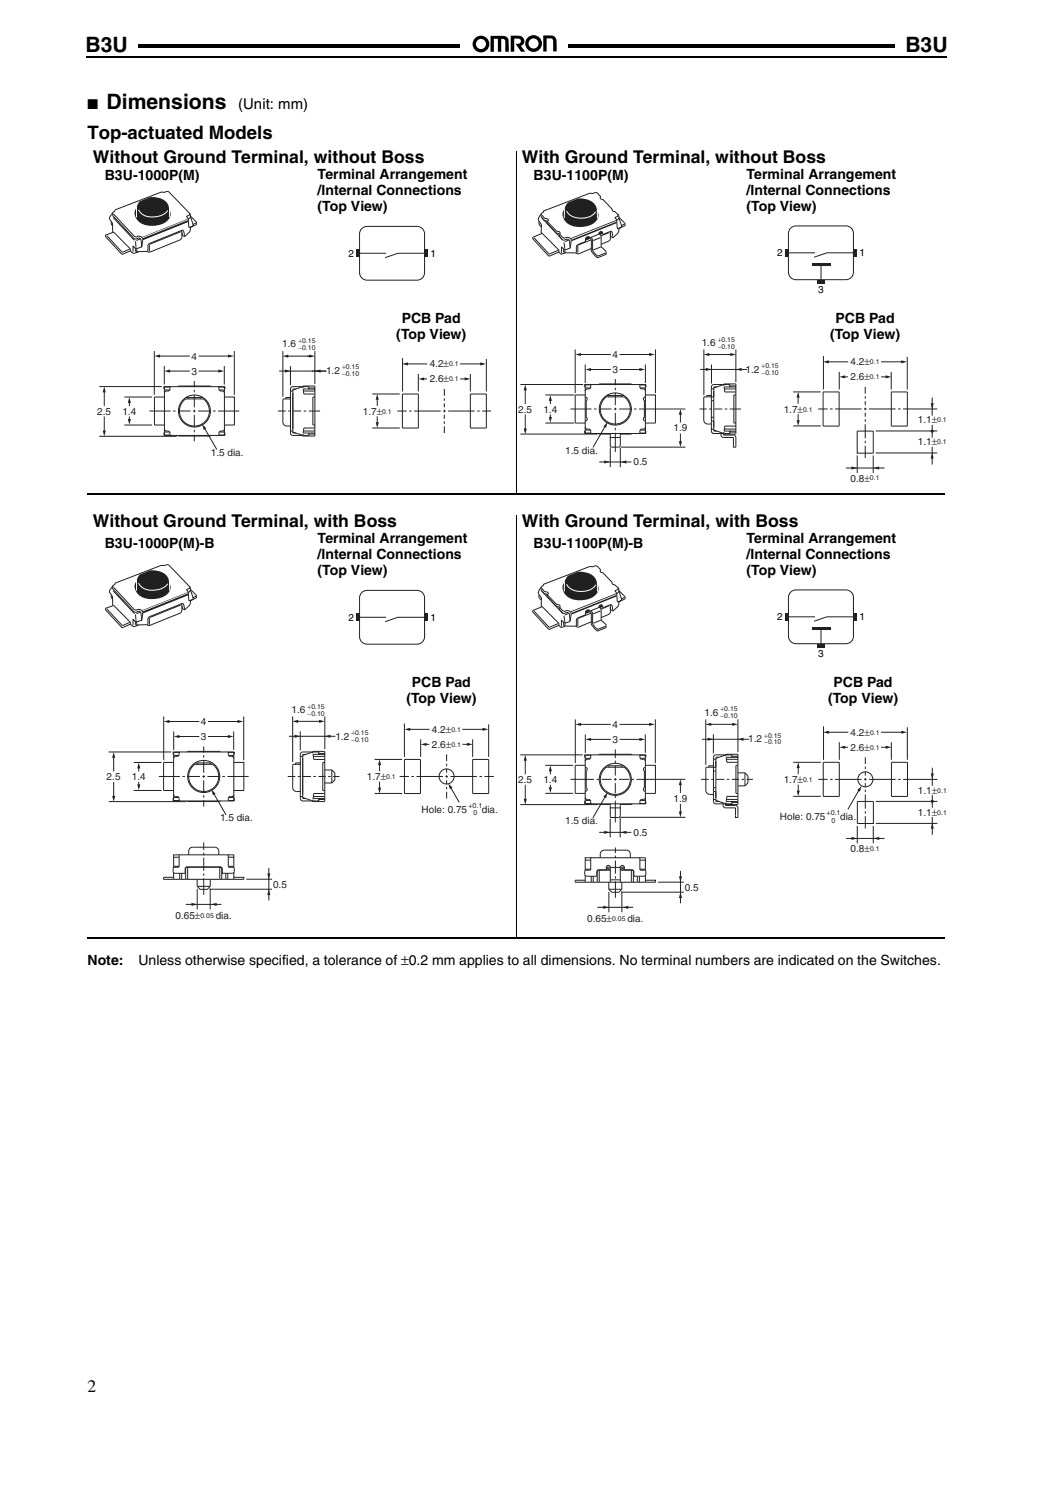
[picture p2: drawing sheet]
<svg xmlns="http://www.w3.org/2000/svg" width="210mm" height="297mm" viewBox="0 0 210 297" stroke-linecap="round" stroke-linejoin="round" font-family="sans-serif">
<path d="M21.1 8.9h.3v.6h-.3zM21.4 8.9h158.8v.6h-158.8z" fill="#000"/>
<g fill="#fff">
<path d="M92.2 7.9h21.1v3.7h-21.1z"/>
<path d="M92.2 7.7h21.3v.4h-21.3z"/>
<path d="M113.2 7.9h.3v3.9h-.3z"/>
<path d="M92 11.5h21.3v.3h-21.3z"/>
<path d="M92 7.7h.4v3.9h-.4z"/>
<path d="M179 7.6h10.5v3.9h-10.5z"/>
<path d="M94.5 7h16.9v3.6h-16.9z"/>
</g>
<path d="M95 7.6l.7-.4 .5-.1v.7a1.01 1.01 0 0 0-1 1.4 1.01 1.01 0 0 0 1.7 .3 1.01 1.01 0 0 0-.3-1.6l-.4-.1v-.7a1.67 1.67 0 0 1 1.6 2.1 1.67 1.67 0 0 1-2.5 1.1 1.67 1.67 0 0 1-.3-2.7zM98.1 7.2h2.1a1.18 1.18 0 0 1 1.5 1.3v1.8h-.6v-.8a1.95 1.95 0 0 0-.3-1.6l-.6-.1v2.5h-.6v-2.6h-.8v2.7h-.7zM102.1 7.1h1a1.24 1.24 0 0 1 1.3 .3 1.24 1.24 0 0 1 .4 1.2l-.6 .6 .8 1.1h-.8l-1.1-1.5a.75 .75 0 0 0 1.1-.7 .99 .99 0 0 0-1.4-.4v2.6h-.7zM105.5 7.5l.8-.4 .4-.1v.7a1.01 1.01 0 0 0-.9 1.4 1.01 1.01 0 0 0 1.6 .3 1.01 1.01 0 0 0-.3-1.6l-.4-.1v-.7a1.67 1.67 0 0 1 1.6 2.1 1.67 1.67 0 0 1-2.4 1.1 1.67 1.67 0 0 1-.4-2.7zM108.6 7.1h1a1.3 1.3 0 0 1 1.7 1.6v1.6h-.7v-2.1a.53 .53 0 0 0-.7-.5h-.6v2.6h-.7z" fill="#000"/>
<path d="M17.1 7.6h10.5v3.9h-10.5z" fill="#fff"/>
<path d="M17.2 11.1h.2v.4h-.2z" fill="#000"/>
<path d="M17.4 11.3h171.9M17.5 98.7h171.6M17.5 187.5h171.6" fill="none" stroke="#000" stroke-width=".36"/>
<path d="M103.3 30.2v68.7M103.3 102.9v84.7" fill="none" stroke="#000" stroke-width=".2"/>
<path d="M19.5 66.9h79v24.7h-79z" fill="#fff"/>
<g fill="none" stroke="#231f20" stroke-width=".2">
<path d="M32.9 73.2v3.7M32.9 78h1M32.9 79.4h-2v5.6h2M33.5 74.2h4.5M34 77.4h-1.1v9M34 77.3h-1.2l.1 .5M35.6 77.3l.1-.1h6.4l.1 .1M37.2 79.5h3.4M37.6 79.5v.2M39.7 74.2h4.5M40.2 79.5v.2M43.8 77.4h1.1v.6"/>
<path d="M43.8 77.3h1.2l-.1 .5M43.8 78h1.1M44.9 73.2v3.7M44.9 78.6l-.2-.4-.9-.2v-.7h-9.8l-.1 .7-.8 .2-.2 .4M44.9 78v8.4M44.9 79.4h2v5.6h-2M57.2 79.5h.9M57.2 79.5v.2M58.1 78.2h.5M58.1 79.7h-1.5v4.7a.8 .8 0 0 0 .8 .8h.7M59.2 77.8h-.6v8.8h.6M60.6 77.4v-.2h2.4v.6"/>
<path d="M60.6 77.4l-2 .6M60.6 77.4v.2M60.6 77.8h1.2v-.5h-3.2l-.3 .1-.2 .4v8.4h.5M60.6 77.8l.2 1h2.2M60.7 78.2h2.3M61.8 77.6h1.2M61.8 77.8h1.2v1M63 78.8v8.4h-2.4v-.2M63 79.4h-.4v5.6h.4M80.5 78.8h3.2v6.8h-3.2zM94.1 78.8h3.2v6.8h-3.2zM32.9 86.4v.6h1.1"/>
<path d="M32.9 85.8l.2 .3 .8 .3 .1 .6h9.8M32.9 86.4h1M32.9 86.6l-.1 .4h1.2M35.6 87l.1 .2h6.4l.1-.2M36.6 80.2l.5-.5h3.6a3 3 0 0 1 .6 4.3 3 3 0 0 1-4.3 .5 3 3 0 0 1-.4-4.3zM43.8 86.4h1.1v.6h-1.1M44.9 85.8l-.2 .3-.9 .3v.6M44.9 86.6l.1 .4h-1.2M58.1 86.2l.1 .6 .4 .2h3.2v-.4M58.6 86.4l2 .6M60.6 86.8v.2M60.7 86.2h2.3"/>
<path d="M61.8 86.8h1.2M63 86.6h-2.4M63 85.6h-2.2l-.2 1"/>
<circle cx="38.9" cy="82.2" r="3.2"/>
</g>
<g fill="#231f20">
<path d="M43.7 73.9l1.1 .3-1.1 .3z"/>
<path d="M32.9 74.2l1.1-.3v.6z"/>
</g>
<path d="M31.5 71.2h6.5M39.7 71.2h6.5" fill="none" stroke="#231f20" stroke-width=".2"/>
<g fill="#231f20">
<path d="M45.6 70.9l1.2 .3-1.2 .3z"/>
<path d="M30.9 71.2l1.1-.3v.6z"/>
</g>
<path d="M24.9 79.4h5.5M30.9 70.2v8.7M46.9 70.2v8.7M24.9 85h5.5M25.9 80v1.2M25.9 83.3v1" fill="none" stroke="#231f20" stroke-width=".2"/>
<g fill="#231f20">
<path d="M25.6 83.7h.6l-.3 1.2z"/>
<path d="M25.9 79.4l.3 1.1h-.6z"/>
</g>
<path d="M19.9 77.3h12.4M20.9 77.9v3.3M19.9 87.2h15.5M20.9 83.3v3.2" fill="none" stroke="#231f20" stroke-width=".2"/>
<g fill="#231f20">
<path d="M20.5 86.1h.7l-.3 1.1z"/>
<path d="M20.8 77.3l.4 1.1h-.7z"/>
</g>
<path d="M55.8 74.2h9.5" fill="none" stroke="#231f20" stroke-width=".2"/>
<g fill="#231f20">
<path d="M57 73.9l1.1 .3-1.1 .3z"/>
<path d="M63 74.2l1.1-.3v.6z"/>
</g>
<path d="M57.4 71.2h4.8" fill="none" stroke="#231f20" stroke-width=".2"/>
<g fill="#231f20">
<path d="M56.5 71.2l1.2-.3v.6z"/>
<path d="M61.9 70.9l1.1 .3-1.1 .3z"/>
</g>
<path d="M74.4 78.8h5.6M75.4 79.4v1.7M74.4 85.6h5.6M75.4 83.2v1.7" fill="none" stroke="#231f20" stroke-width=".2"/>
<g fill="#231f20">
<path d="M75.1 84.4h.7l-.4 1.1z"/>
<path d="M75.4 78.7l.3 1.2h-.6z"/>
</g>
<path d="M83.7 74.7v3.6M84.3 75.7h1.1M92 75.7h1.5M94.1 74.7v3.6" fill="none" stroke="#231f20" stroke-width=".2"/>
<g fill="#231f20">
<path d="M92.9 75.4l1.2 .3-1.2 .4z"/>
<path d="M83.7 75.7l1.1-.3v.7z"/>
</g>
<path d="M80.5 71.6v6.7M81 72.7h4.4M92 72.7h4.6M97.3 71.7v6.6" fill="none" stroke="#231f20" stroke-width=".2"/>
<g fill="#231f20">
<path d="M96 72.4l1.2 .3-1.2 .3z"/>
<path d="M80.4 72.7l1.2-.3v.7z"/>
</g>
<g fill="none" stroke="#231f20" stroke-width=".2">
<path d="M38.9 76.2v1.2M38.9 77.9v.5M38.9 78.9v2.5M56.6 70.2v9.1M58.1 73.2v3.8M63 70.2v6.5M88.9 77.7v1.4M88.9 79.6v.5M29.9 82.2h4.2M34.6 82.2h.5M35.6 82.2h2.5M38.6 82.2h.5"/>
<path d="M38.9 81.9v.5M38.9 82.9v2.5M38.9 85.9v.5M38.9 86.9v1.3M39.6 82.2h2.5M40.9 85.6l2.5 4.3M42.6 82.2h.5M43.6 82.2h4.2M55.6 82.2h1.5M57.6 82.2h.5M58.6 82.2h1.6M60.7 82.2h.5"/>
<path d="M61.7 82.2h2.3M79.5 82.2h1.8M81.8 82.2h.5M82.8 82.2h5.3M88.6 82.2h.5M88.9 80.6v.8M88.9 81.9v.5M88.9 82.9v.8M88.9 84.2v.5M88.9 85.2v1.4M89.6 82.2h5.3M95.4 82.2h.5"/>
<path d="M96.4 82.2h1.8"/>
</g>
<path d="M40.4 84.8l.9 .8-.6 .3z" fill="#231f20"/>
<path d="M21 38.2h18.7v12.7h-18.7z" fill="#fff"/>
<g fill="none" stroke="#231f20" stroke-width=".2">
<path d="M21.4 47.1l3 3.3 1.5-.6M22.2 44.3v.4l.3 .4M22.6 43.5l4.3 4.6M22.7 42.8l4 4.3a1.21 1.21 0 0 0 1.2 .1 .84 .84 0 0 1 .6 1.3l-.1 .9M22.7 46.4l3.4 3.4v.4M27.1 48.3l.1 1.1M29.9 48.9v1.3M36.9 47.1l-.2-.9-.1-.2-.2 .1-6.5 2.5-.3 .6v.9l-.2 .2M37.6 43.8h.1a.79 .79 0 0 0 .3-1.1l-4.2-4.3a.95 .95 0 0 0-1 .1l-.7-.1-9.1 3.6v.2l-.4 .2v.7l4.2 4.6 .2 .1 .8-.2 .3 .1 .2 1.7a1.37 1.37 0 0 1-1.3 .2l-.4-.4v1.1M37.9 42.6v.3l-.6 .4 .3 .4 .2 1.7h.3M38.1 43.2l1.2 1.2v.3l-1.3 .8M38.1 43.3l.5 1.8-.5 .3-.1 .7-.1 .3-.9 .8-.5-.2-.1-.5"/>
<path d="M39.1 44.6l-.5 .3"/>
</g>
<path d="M28.8 47.9l8.6-3.5z" fill="#fff"/>
<path d="M28.6 47.6l8.9-3.6 .1 .4-9 3.6z" fill="#231f20"/>
<path d="M28.5 47.4l8.9-3.5z" fill="#fff"/>
<path d="M28.4 47.4l9.1-3.6v.1l-9 3.6z" fill="#231f20"/>
<path d="M22.5 42.6a1.1 1.1 0 0 0-.5 1.3l.5 .8 .1 1.8M22.7 46.4l-1.6 .6v.3l3.2 3.5 1.8-.6 .6 .4 1-.3M27.1 49.6v.5l.2 .2h2.1M27.3 49.7l.1 .6M28 47.8l-.7 .3M36.1 46.3l-6.1 2.5M36.2 46.1l.2 .2v1.1l-.3 .5-6.1 2.5-.6-.1" fill="none" stroke="#231f20" stroke-width=".2"/>
<path d="M27.8 40.4l.3-.2a4.1 4.1 0 0 1 5.4 .5l.3 1.1a1.85 1.85 0 0 1-.7 2.6 4.4 4.4 0 0 1-5.8-.7 1.76 1.76 0 0 1 .1-2.2z" fill="#231f20"/>
<path d="M27.3 41.3v2.1M27.8 42v.1a2.54 2.54 0 0 0 2.6 1.3 3.4 3.4 0 0 0 3.1-1.3M33.9 41.4v2" fill="none" stroke="#fff" stroke-width=".2"/>
<path d="M69.7 45.1h17.6v11h-17.6z" fill="#fff"/>
<g fill="#231f20">
<path d="M84.9 49.9h.8v1.5h-.8z"/>
<path d="M71.2 49.9h.7v1.5h-.7z"/>
</g>
<path d="M71.9 50.6h5.3M72.5 45.5l.9-.2h10a1.5 1.5 0 0 1 1.5 1.5v7.7a1.5 1.5 0 0 1-1.5 1.5h-10a1.5 1.5 0 0 1-1.5-1.5v-7.7l.1-.5zM84.9 50.6h-5.3l-2.6 .9" fill="none" stroke="#231f20" stroke-width=".2"/>
<path d="M103.6 66.9h85.8v30h-85.8z" fill="#fff"/>
<g fill="none" stroke="#231f20" stroke-width=".2">
<path d="M117 78.1l.2-.3 .9-.3v-.6h9.9v.6l.9 .3 .2 .3M117 79.3a.4 .4 0 0 1 .4 .3 .4 .4 0 0 1-.2 .5v3.3a.4 .4 0 0 1 .2 .5 .4 .4 0 0 1-.4 .3M117 78.9h-2v5.7h2M117 77.5h1.1M118.1 76.9h-1.2l.1 .4M118.1 76.9h-1.1v9.1M119.7 76.9l.1-.2h6.5l.1 .2M120.8 79.8l.5-.5h3.5a3 3 0 0 1 .6 4.3 3 3 0 0 1-4.2 .5 3 3 0 0 1-.4-4.3zM121.3 79h3.5M121.8 79.1v.2M124.3 79.1v.2M128 76.9h1.2l-.1 .4"/>
<path d="M128 76.9h1.1v.6M128 77.5h1.1M129.1 79.3a.4 .4 0 0 0-.4 .3 .4 .4 0 0 0 .2 .5v3.3a.4 .4 0 0 0-.2 .5 .4 .4 0 0 0 .4 .3M129.1 78.9h2v5.7h-2M129.1 77.5v8.5M141.3 79h1M141.3 79.1v.2M141.4 79l-.1 .1M142.3 77.7h.4M143.3 77.3h-.6v8.9h.6M144.8 76.9v.2M144.8 76.9v-.2h2.4v.6"/>
<path d="M144.8 76.9l-2.1 .6M144.9 77.7h2.3M146 77.1h1.2M146 77.3h1.2v1M147.2 79h-.4v5.6h.4M147.2 78.3v8.5h-2.4v-.2M147.2 78.3h-2.2l-.2-1h1.2v-.4h-3.3l-.4 .2v1v1.3h.4M178.2 78.3h3.3v6.9h-3.3zM117 85.4l.2 .3 .9 .3v.6h9.9M117 86v.6h1.1M117 86.2l-.1 .4h1.2M117 86h1.1"/>
<path d="M119.7 86.7l.1 .1h2.2M122 86.6v.9h2.1M124.1 86.6v2.4l-.2 .3-1.9 .1v-1.9M126.4 86.7l-.1 .1h-2.2M128 86h1.1v.6h-1.1M129.1 85.4l-.2 .3-.9 .3v.6M129.1 86.2l.1 .4h-1.2M136.1 82.4v2.1M136.1 86.7v2M142.3 83.4v-4.1h-1.5l-.1 4.7a.8 .8 0 0 0 .8 .8h.8M142.3 84.2v1.6h.4M142.3 80.1h.4"/>
<path d="M142.3 84.2h.4M142.7 83.4h-.4v.8M142.7 86l2.1 .6M144.7 86.7v.3h2l.4 .2 .1 2.2h-.5v-1.9h-2a.58 .58 0 0 1-.5-.8M144.8 86.4v.2M144.9 85.8h2.3M146 86.4h1.2M146 86.2h1.2M147.2 85.2h-2.2l-.2 1h1.2v.5h-3.3l-.4-.3v-.6M164.6 85.2v-6.9h3.2v6.9M164.6 85.2h3.2M171.4 86.2h3.2v4.4h-3.2z"/>
<circle cx="123" cy="81.8" r="3.2"/>
</g>
<g fill="#231f20">
<path d="M135.8 88.2h.6l-.3 1.1z"/>
<path d="M136.1 81.8l.3 1.1h-.6z"/>
</g>
<path d="M119.8 92.3h6.5" fill="none" stroke="#231f20" stroke-width=".2"/>
<g fill="#231f20">
<path d="M120.8 92l1.2 .3-1.2 .4z"/>
<path d="M124.1 92.3l1.2-.3v.7z"/>
</g>
<path d="M117.7 73.9h4.5M123.9 73.9h4.5" fill="none" stroke="#231f20" stroke-width=".2"/>
<g fill="#231f20">
<path d="M127.9 73.6l1.1 .3-1.1 .3z"/>
<path d="M117.1 73.9l1.1-.3v.6z"/>
</g>
<path d="M115.7 70.9h6.5M123.9 70.9h6.4" fill="none" stroke="#231f20" stroke-width=".2"/>
<g fill="#231f20">
<path d="M129.8 70.6l1.2 .3-1.2 .3z"/>
<path d="M115.1 70.9l1.1-.3v.6z"/>
</g>
<path d="M110.1 79.6v1.2M110.1 82.8v1.1" fill="none" stroke="#231f20" stroke-width=".2"/>
<g fill="#231f20">
<path d="M109.8 83.3h.6l-.3 1.2z"/>
<path d="M110.1 79l.3 1.1h-.6z"/>
</g>
<path d="M105 77.5v3.3M105 82.8v3.3" fill="none" stroke="#231f20" stroke-width=".2"/>
<g fill="#231f20">
<path d="M104.7 85.7h.7l-.4 1.1z"/>
<path d="M105 76.9l.3 1.1h-.6z"/>
</g>
<g fill="none" stroke="#231f20" stroke-width=".2">
<path d="M123 75.8v1.2M123 77.5v.5M123 78.5v2.5M114.1 81.8h4.2M118.8 81.8h.5M119.8 81.8h2.5M122.8 81.8h.5M123 81.5v.5M123 82.5v2.5M123 85.5v.5M123 86.5v3.9M123.8 81.8h2.5"/>
<path d="M126.8 81.8h.5M127.8 81.8h9.3M139.9 81.8h1.4M141.8 81.8h.5M142.8 81.8h1.6M144.9 81.8h.5M145.9 81.8h2.3M169.2 93.6h7.7M171.4 91v3.5M174.6 91v3.5"/>
</g>
<g fill="#231f20">
<path d="M174.7 93.6l1.1-.4v.7z"/>
<path d="M170.3 93.2l1.1 .4-1.1 .3z"/>
</g>
<path d="M158.6 78.3h5.5M159.6 78.9v1.8M158.6 85.1h5.5M159.6 82.8v1.7M175.1 86.1h12.3M175.1 90.5h12.3" fill="none" stroke="#231f20" stroke-width=".2"/>
<g fill="#231f20">
<path d="M159.3 84h.6l-.3 1.1z"/>
<path d="M159.6 78.3l.3 1.2h-.6z"/>
</g>
<path d="M167.8 74.3v3.5M168.5 75.3h1.1M176.2 75.3h1.4M178.2 74.3v3.5" fill="none" stroke="#231f20" stroke-width=".2"/>
<g fill="#231f20">
<path d="M177.1 75l1.2 .3-1.2 .3z"/>
<path d="M167.9 75.3l1.1-.3v.6z"/>
</g>
<path d="M164.7 71.2v6.6M165.2 72.3h4.4M176.2 72.3h4.5M181.4 71.3v6.5" fill="none" stroke="#231f20" stroke-width=".2"/>
<g fill="#231f20">
<path d="M180.2 72l1.2 .3-1.2 .3z"/>
<path d="M164.6 72.3l1.1-.3v.6z"/>
</g>
<g fill="none" stroke="#231f20" stroke-width=".2">
<path d="M173 77.3v1.4M173 79.2v.5M186.4 79.5v3.6M163.6 81.7h1.9M166 81.7h.5M167 81.7h5.3M172.8 81.7h.5M173 80.2v.8M173 81.5v.5M173 82.5v.8M173 83.8v.5M173 84.8v2.8"/>
<path d="M173 88.1v.5M173 89.1v2.5M173.8 81.7h5.3M179.6 81.7h.5M180.6 81.7h6.8"/>
</g>
<path d="M186.1 80.6h.6l-.3 1.2z" fill="#231f20"/>
<path d="M186.4 84.9v2.6M186.4 89.3v3.6" fill="none" stroke="#231f20" stroke-width=".2"/>
<g fill="#231f20">
<path d="M186.4 90.5l.3 1.2h-.6z"/>
<circle cx="186.4" cy="86.2" r=".31"/>
</g>
<path d="M104.1 76.9h12.5M109.1 78.9h5.7M115 69.9v8.7M117 72.9v3.7M129.1 72.9v3.7M131.1 69.9v8.7M140 73.8h9.4M104.1 86.8h15.4M109.1 84.6h5.7M122 89.6v3.8M124.1 89.5v3.9M124.2 89.4h12.9" fill="none" stroke="#231f20" stroke-width=".2"/>
<g fill="#231f20">
<path d="M141.1 73.5l1.2 .3-1.2 .4z"/>
<path d="M147.2 73.9l1.1-.4v.7z"/>
</g>
<path d="M141.6 70.9h5.2" fill="none" stroke="#231f20" stroke-width=".2"/>
<g fill="#231f20">
<path d="M140.7 70.9l1.1-.3v.6z"/>
<path d="M146 70.6l1.2 .3-1.2 .3z"/>
</g>
<path d="M140.8 69.9v9.1M142.3 72.9v3.8M147.2 69.9v6.5M121 85.2l-2.4 4.2" fill="none" stroke="#231f20" stroke-width=".2"/>
<path d="M120.7 85.2l.8-.8-.3 1.1z" fill="#231f20"/>
<g fill="#fff">
<path d="M106.5 38.2h18.7v13.4h-18.7z"/>
<path d="M108.7 42.2l9.1-3.5h.7a.95 .95 0 0 1 1-.1l.6 .7v.4l.5 .2 1.8 1.9 .1 .3 .4 .2 .8 .8a.78 .78 0 0 1-.4 1l-9.3 5.4-.3-1.6-.2-.1-.8 .2-.2-.1-.6-.7v-.4l-.6-.2-1.9-1.9v-.4l-.6-.3-.6-.6v-.7l.4-.2z"/>
</g>
<g fill="none" stroke="#231f20" stroke-width=".2">
<path d="M106.8 47.5l3 3.3 1.8-.8M107.8 44.3v.6l.5 .5M108.3 43.5l4.2 4.5M108.4 43l.6 .7a.53 .53 0 0 1 .7 .4l-.3 .1 2 2 .5 .2v.4l.5 .5a1.21 1.21 0 0 0 1.2 .1 .84 .84 0 0 1 .6 1.3l-.2 .9M108.4 46.7l3.4 3.3-.1 .4M112.8 48.5l.1 1.1M114 49.6l-.9 .3-.4-.1-.4-.4v1.1M115.6 49.1v1.3M123.3 44.1l.1-.1a.79 .79 0 0 0 .3-1l-.8-.7-.4-.2-.1-.3-1.8-1.9-.5-.2v-.4l-.6-.7a.95 .95 0 0 0-1 .1h-.7l-9.1 3.5-.1 .3-.3 .2-.1 .7 .6 .6 .6 .3v.4l1.9 1.9 .6 .2v.4l.6 .7 .2 .1 .8-.2 .2 .1 .3 1.6M123.5 42.8l.1 .3-.6 .4 .3 .4 .2 1.7h.3M123.8 43.4l1.2 1.2v.4l-1.3 .7M123.8 43.6l.5 1.6-.6 .4v.8l-1.1 1.1-.5-.2-.1-.6"/>
<path d="M124.8 44.8l-.5 .3"/>
</g>
<path d="M114.4 48.1l8.7-3.5z" fill="#fff"/>
<path d="M114.3 47.9l9-3.6v.3l-9 3.6z" fill="#231f20"/>
<path d="M114.2 47.6l8.8-3.5z" fill="#fff"/>
<path d="M114.1 47.6l9.1-3.6v.2l-9 3.5z" fill="#231f20"/>
<path d="M113.7 48l-.7 .3" fill="none" stroke="#231f20" stroke-width=".2"/>
<g fill="#231f20">
<path d="M117.2 47.6l.3-.3 .3 .1 .2 .4-.9 .3z"/>
<path d="M119.9 46.5l.3-.2h.2l.1 .4-.8 .3z"/>
</g>
<path d="M108.2 42.9a1.16 1.16 0 0 0-.5 1.3l.6 .8-.1 1.5 .2 .2-1.8 .7-.1 .3 3.2 3.5 2-.8 .5 .4 .9-.2M113 49.9v.6M121.7 46.5l-6 2.5M122.1 46.3v1.4l-.3 .4-6.1 2.7-.5-.2-2.3-.1-.2-.2v-.6" fill="none" stroke="#231f20" stroke-width=".2"/>
<path d="M117.8 47.5l1.9-.9 .4 .4 .1 2.3 1 .9v.6l-1.7 .7a1.95 1.95 0 0 1-1.2-1.5v-1.9z" fill="#fff"/>
<path d="M117.4 47.3l-.2 .2-.2 .8-1.6 .7-.1 1.5M118.2 47.5l.3 .7v1.7a1.5 1.5 0 0 0 1 1.3l1.5-.6M119.7 46.6l.4 .4 .1 .3v2l1 .9v.6l-1.7 .7a1.95 1.95 0 0 1-1.2-1.5v-1.9l-.5-.6M120.1 49.4l-1.5 .6" fill="none" stroke="#231f20" stroke-width=".2"/>
<path d="M120.1 47.5l-1.5 .6" fill="none" stroke="#231f20" stroke-width=".21"/>
<path d="M117.4 47.3l2.8-1-.3 .1-.3 .5-1.5 .6-.4-.2z" fill="#fff"/>
<path d="M122.5 47.3l-.2-1-1.6 .5-.3-.4-.2-.1-.3 .1-.3 .5-1.5 .6-.4-.2h-.3" fill="none" stroke="#231f20" stroke-width=".2"/>
<path d="M113.5 40.6l.2-.2a4.1 4.1 0 0 1 5.3 .5l.4 .8a2.9 2.9 0 0 1 .1 2.1 4.6 4.6 0 0 1-6.3 .6 1.87 1.87 0 0 1-.3-2.7l.2-.6z" fill="#231f20"/>
<path d="M112.9 41.7l-.1 1.9M113.3 42.2l.1 .1a3.8 3.8 0 0 0 5.7 .1M119.5 42v1.6" fill="none" stroke="#fff" stroke-width=".2"/>
<path d="M155.4 45h17.7v14.1h-17.7z" fill="#fff"/>
<g fill="#231f20">
<path d="M162.4 52.6h3.7v.5h-3.7z"/>
<path d="M163.4 55.9h1.5v.7h-1.5z"/>
<path d="M170.7 49.8h.7v1.5h-.7z"/>
<path d="M156.9 49.8h.8v1.5h-.8z"/>
</g>
<path d="M157.7 50.5h5.3M158.3 45.4l.9-.2h10a1.5 1.5 0 0 1 1.5 1.5v7.7a1.5 1.5 0 0 1-1.5 1.5h-10a1.5 1.5 0 0 1-1.5-1.5v-7.7l.1-.5zM164.2 53.1v2.8M170.7 50.5h-5.4l-2.5 .9" fill="none" stroke="#231f20" stroke-width=".2"/>
<path d="M21 112.8h18.7v12.7h-18.7z" fill="#fff"/>
<g fill="none" stroke="#231f20" stroke-width=".2">
<path d="M22.2 118.9v.5l.3 .3M22.6 118.1l4.3 4.6M22.7 117.4l4 4.3a1.21 1.21 0 0 0 1.2 .1 .84 .84 0 0 1 .6 1.3l-.1 .9M37.6 118.4h.1a.79 .79 0 0 0 .3-1l-4.2-4.4a.95 .95 0 0 0-1 .1h-.7l-9.1 3.5v.2l-.4 .3v.6l4.2 4.6 .2 .1 .8-.2 .3 .1 .2 1.7a1.37 1.37 0 0 1-1.3 .2l-.4-.4v1.1M37.9 117.2v.3l-.6 .4 .3 .4 .2 1.7h.3M38.1 117.8l1.2 1.2v.4l-1.3 .7M38.1 118l.5 1.7-.5 .3-.1 .7-.1 .3-.9 .9-.5-.2-.1-.6M39.1 119.2l-.5 .3M21.4 121.7l3 3.3 1.5-.6M22.7 121l3.4 3.4v.4M27.1 122.9l.1 1.1M29.9 123.6v1.2"/>
<path d="M36.9 121.7l-.2-.9-.1-.1h-.2l-6.5 2.6-.3 .5v.9l-.2 .2"/>
</g>
<path d="M28.8 122.5l8.6-3.5z" fill="#fff"/>
<path d="M28.6 122.2l8.9-3.6 .1 .4-9 3.6z" fill="#231f20"/>
<path d="M28.5 122l8.9-3.5z" fill="#fff"/>
<path d="M28.4 122l9.1-3.6v.1l-9 3.6z" fill="#231f20"/>
<path d="M22.5 117.3a1.1 1.1 0 0 0-.5 1.2l.5 .9 .1 1.7M22.7 121l-1.6 .6v.3l3.2 3.5 1.8-.6 .6 .4 1-.3M27.1 124.2v.5l.2 .2h2.1M27.3 124.3l.1 .6M28 122.4l-.7 .3M36.1 120.9l-6.1 2.5M36.2 120.7l.2 .2v1.1l-.3 .5-6.1 2.5-.6-.1" fill="none" stroke="#231f20" stroke-width=".2"/>
<path d="M27.8 115l.3-.2a4.1 4.1 0 0 1 5.4 .5l.3 1.1a1.85 1.85 0 0 1-.7 2.7 4.4 4.4 0 0 1-5.8-.7 1.76 1.76 0 0 1 .1-2.3z" fill="#231f20"/>
<path d="M27.3 116v2.1M27.8 116.6v.1a2.54 2.54 0 0 0 2.6 1.3 3.4 3.4 0 0 0 3.1-1.3M33.9 116v2" fill="none" stroke="#fff" stroke-width=".2"/>
<path d="M21.3 140.2h78.4v44.1h-78.4z" fill="#fff"/>
<g fill="none" stroke="#231f20" stroke-width=".2">
<path d="M34.7 159.4v.6h1.1M34.7 151h1.1M34.7 159.4h1.1M34.7 158.8l.2 .4 .9 .2v.7h9.9M34.7 151.6l.2-.3 .9-.3v-.7h9.9v.7l.9 .3 .2 .3M34.7 159.6l-.1 .5h1.2M34.7 152.4h-2v5.6h2M34.7 146.2v3.7M35.4 147.2h4.5M35.8 150.3h-1.2l.1 .5M35.8 150.4h-1.1v9M38.5 153.3l.5-.5h3.5a3 3 0 0 1 .6 4.2 3 3 0 0 1-4.3 .5 3 3 0 0 1-.3-4.2z"/>
<path d="M39 152.5h3.5M39.5 152.5v.3M41.6 147.2h4.5M42 152.5v.3M44.1 150.3l-.2-.1h-6.4l-.1 .1M45.7 150.4h1.1v.6M45.7 150.3h1.2l-.1 .5M45.7 159.4h1.1v.6h-1.1M45.7 151h1.1M46.7 146.2v3.7M46.8 159.6l.1 .5h-1.2M46.8 152.4h2v5.6h-2"/>
<path d="M46.8 151v8.4M46.8 158.8l-.2 .4-.9 .2v.7M59.1 152.5h1M59.2 152.5l-.1 .3M60.1 151.2h.4M60.1 152.8h-1.5l-.1 4.6a.8 .8 0 0 0 .8 .8h.8M60.5 159.4l2 .6M61.1 150.8h-.6v8.8h.6M62.5 150.4l.1 .2M62.5 150.4v-.2h2.5v.6M62.5 150.4l-2 .6M62.6 159.8l-.1 .2"/>
<path d="M62.7 151.2h2.3M62.7 159.2h2.3M63.7 159.6h1.3M63.7 150.6h1.3M63.7 150.8h1.3v1M63.7 159.8h1.3M65 151.8h-2.3l-.1-1h1.1v-.5h-3.2l-.4 .3v8.6h.4M65 158.6h-2.3l-.1 1h1.1v.5h-3.2l-.4-.2v-.7M65 151.8v8.4h-2.5v-.2M65 152.4h-.4v5.6h.4M65 156.5h1.4M65 153.9h1.4"/>
<path d="M66.4 153.9v2.6M66.4 153.9l.6 .6v1.4l-.6 .6M80.9 151.8h3.2v6.8h-3.2zM94.5 151.8h3.2v6.8h-3.2zM34.7 173.2h1.1M34.7 171.4v2h.9l.2-.2M34.7 174.4v1.4M34.7 175.4h-2v.4h11.2M34.8 173.4l-.2 .2v.6l.2 .3 .2 .1h2l.1-1.1 .3-.2h6.6l.4 .2v1.1h2.1l.2-.1 .2-.3v-.6l-.2-.2M35.8 170.9v2.3M35.8 170.9h-1.1v.5M35.8 171.4h-1.1"/>
<path d="M35.8 170.9h9.9v.5M35.9 174.6v1.2M36.3 174.6v1.2M37.1 173.4v2.4M37.5 173.3v2.5M37.7 170.9v-.7a.8 .8 0 0 1 .8-.8h4.4a.8 .8 0 0 1 .8 .8v.7M39.4 175.8v1.4M39.4 177.2h2.6M42 177.2l-.6 .6h-1.4l-.6-.6M42 175.8v1.4M43.9 173.3l-6.7 .1M44.1 160.1l-.2 .1h-6.4l-.1-.1"/>
<path d="M44.3 173.4h-.4v2.4M44.3 173.4v2.4h-.4M44.3 175.8h.9M45.2 174.6v1.2M45.6 174.6v1.2h-.4M45.7 171.4v1.8M45.7 173.2h1.1M45.7 173.2l.2 .2h.8M45.7 171.4h1.1v1.8M45.7 170.9h1.1v.5M46.8 173.2l-.1 .2M46.8 175.4h2v.4h-3.2"/>
<path d="M46.8 174.4v1.4"/>
<circle cx="40.7" cy="155.2" r="3.2"/>
<circle cx="89.3" cy="155.2" r="1.51"/>
</g>
<g fill="#231f20">
<path d="M45.6 146.9l1.1 .3-1.1 .3z"/>
<path d="M34.7 147.2l1.2-.3v.6z"/>
</g>
<path d="M33.4 144.2h6.5M41.6 144.2h6.4" fill="none" stroke="#231f20" stroke-width=".2"/>
<g fill="#231f20">
<path d="M47.5 143.9l1.1 .3-1.1 .3z"/>
<path d="M32.7 144.2l1.2-.3v.6z"/>
</g>
<path d="M26.7 152.4h5.6M26.7 158h5.6M27.8 153.1v1.1M27.8 156.3v1M32.7 143.2v8.8M48.7 143.2v8.8" fill="none" stroke="#231f20" stroke-width=".2"/>
<g fill="#231f20">
<path d="M27.4 156.8h.7l-.3 1.1z"/>
<path d="M27.8 152.4l.3 1.2h-.7z"/>
</g>
<path d="M21.7 150.3h12.5M22.7 151v3.2M22.7 156.3v3.3M21.7 160.2h15.5" fill="none" stroke="#231f20" stroke-width=".2"/>
<g fill="#231f20">
<path d="M22.4 159.1h.6l-.3 1.2z"/>
<path d="M22.7 150.3l.3 1.2h-.6z"/>
</g>
<g fill="none" stroke="#231f20" stroke-width=".2">
<path d="M31.8 155.2h4.2M36.5 155.2h.5M37.5 155.2h2.5M40.5 155.2h.5M40.7 149.2v1.3M40.7 151v.5M40.7 152v2.5M40.7 155v.5M40.7 156v2.5M40.7 159v.5M40.7 160v1.2M41.5 155.2h2.5"/>
<path d="M44.5 155.2h.5M45.5 155.2h4.2M57.5 155.2h1.6M59.6 155.2h.5M60.6 155.2h1.6M62.7 155.2h.5M63.7 155.2h1.4M65.6 155.2h.5M66.6 155.2h1.3M90 157.1l1.8 3.3"/>
</g>
<path d="M89.7 156.6l.8 .8-.5 .3z" fill="#231f20"/>
<path d="M74.9 151.8h5.5M74.9 158.6h5.5M75.9 152.4v1.8M75.9 156.3v1.7" fill="none" stroke="#231f20" stroke-width=".2"/>
<g fill="#231f20">
<path d="M75.6 157.4h.6l-.3 1.2z"/>
<path d="M75.9 151.8l.3 1.1h-.6z"/>
</g>
<path d="M84.1 147.8v3.5M84.8 148.8h1M92.5 148.8h1.4M94.5 147.8v3.5" fill="none" stroke="#231f20" stroke-width=".2"/>
<g fill="#231f20">
<path d="M93.4 148.5l1.1 .3-1.1 .3z"/>
<path d="M84.1 148.8l1.2-.3v.6z"/>
</g>
<path d="M80.9 144.6v6.7M81.5 145.8h4.4M92.5 145.8h4.5M97.7 144.8v6.5" fill="none" stroke="#231f20" stroke-width=".2"/>
<g fill="#231f20">
<path d="M96.5 145.5l1.2 .3-1.2 .3z"/>
<path d="M80.9 145.8l1.1-.3v.6z"/>
</g>
<g fill="none" stroke="#231f20" stroke-width=".2">
<path d="M79.9 155.2h1.9M82.3 155.2h.5M83.3 155.2h5.3M89.1 155.2h.5M89.3 150.8v1.4M89.3 152.7v.5M89.3 153.7v.8M89.3 155v.5M89.3 156v.8M89.3 157.3v.5M89.3 158.3v1.3M90.1 155.2h5.3"/>
<path d="M95.9 155.2h.5M96.9 155.2h1.9M39.4 177.7v4.1M42 177.7v4.1M37.1 180.8h7.2"/>
</g>
<g fill="#231f20">
<path d="M38.3 180.5l1.1 .3-1.1 .3z"/>
<path d="M42.2 180.8l1.1-.3v.6z"/>
</g>
<path d="M41.9 177.7h12.5M49.2 175.7h5.2M53.8 173.5v6.5" fill="none" stroke="#231f20" stroke-width=".2"/>
<g fill="#231f20">
<path d="M53.8 177.8l.3 1.1h-.7z"/>
<path d="M53.5 174.6h.6l-.3 1.1z"/>
</g>
<path d="M57.8 147.2h9.3M40.7 168.4v1.5M40.7 170.4v.5M40.7 171.4v2.7M40.7 174.6v.5M40.7 175.6v3.3" fill="none" stroke="#231f20" stroke-width=".2"/>
<g fill="#231f20">
<path d="M58.9 146.9l1.2 .3-1.2 .3z"/>
<path d="M64.9 147.2l1.2-.3v.6z"/>
</g>
<path d="M59.4 144.2h4.9" fill="none" stroke="#231f20" stroke-width=".2"/>
<g fill="#231f20">
<path d="M58.5 144.2l1.1-.3v.6z"/>
<path d="M63.8 143.9l1.2 .3-1.2 .3z"/>
</g>
<path d="M42.8 158.6l2.4 4.3M58.5 143.2v9.1M60 146.2v3.8M65 143.2v6.5" fill="none" stroke="#231f20" stroke-width=".2"/>
<path d="M42.3 157.8l.8 .9-.5 .3z" fill="#231f20"/>
<path d="M69.7 117.9h17.6v10.9h-17.6z" fill="#fff"/>
<g fill="#231f20">
<path d="M84.9 122.6h.8v1.5h-.8z"/>
<path d="M71.2 122.6h.7v1.5h-.7z"/>
</g>
<path d="M72.5 118.3l.9-.3h10a1.5 1.5 0 0 1 1.5 1.5v7.8a1.5 1.5 0 0 1-1.5 1.5h-10a1.5 1.5 0 0 1-1.5-1.5v-7.8l.1-.5zM71.9 123.4h5.3M84.9 123.4h-5.3l-2.6 .9" fill="none" stroke="#231f20" stroke-width=".2"/>
<g fill="#fff">
<path d="M106.5 112.8h18.7v13.4h-18.7z"/>
<path d="M108.7 116.8l9.1-3.5h.7a.95 .95 0 0 1 1 0l.6 .6v.4l.5 .2 1.8 1.9 .1 .4 .4 .1 .8 .8a.78 .78 0 0 1-.4 1l-9.3 5.4-.3-1.6-.2-.1-.8 .2-.2-.1-.6-.7v-.4l-.6-.2-1.9-1.9v-.4l-.6-.3-.6-.6v-.7l.4-.2z"/>
</g>
<g fill="none" stroke="#231f20" stroke-width=".2">
<path d="M107.8 118.9v.6l.5 .5M108.3 118.1l4.2 4.5M108.4 117.6l.6 .7a.53 .53 0 0 1 .7 .4l-.3 .2 2 2 .5 .1v.4l.5 .5a1.21 1.21 0 0 0 1.2 .2 .84 .84 0 0 1 .6 1.2l-.2 .9M123.3 118.7l.1-.1a.79 .79 0 0 0 .3-1l-.8-.7-.4-.1-.1-.4-1.8-1.9-.5-.2v-.4l-.6-.6a.95 .95 0 0 0-1 0h-.7l-9.1 3.5-.1 .3-.3 .2-.1 .7 .6 .6 .6 .3v.4l1.9 1.9 .6 .2v.4l.6 .7 .2 .1 .8-.2 .2 .1 .3 1.6M123.5 117.4l.1 .3-.6 .4 .3 .4 .2 1.8 .3-.1M123.8 118.1l1.2 1.1v.4l-1.3 .8M123.8 118.2l.5 1.6-.6 .5v.7l-1.1 1.1-.5-.2-.1-.6M124.8 119.4l-.5 .3M106.8 122.1l3 3.3 1.8-.7M108.4 121.3l3.4 3.3-.1 .4M112.8 123.1l.1 1.1M114 124.2l-.9 .3-.4-.1-.4-.4v1.1"/>
<path d="M115.6 123.7v1.3"/>
</g>
<path d="M114.4 122.7l8.7-3.5z" fill="#fff"/>
<path d="M114.3 122.5l9-3.6v.3l-9 3.6z" fill="#231f20"/>
<path d="M114.2 122.2l8.8-3.5z" fill="#fff"/>
<path d="M114.1 122.2l9.1-3.6v.2l-9 3.6z" fill="#231f20"/>
<path d="M113.7 122.6l-.7 .3" fill="none" stroke="#231f20" stroke-width=".2"/>
<g fill="#231f20">
<path d="M117.2 122.2l.3-.2h.3l.2 .4-.9 .3z"/>
<path d="M119.9 121.1l.3-.2 .2 .1 .1 .3-.8 .4z"/>
</g>
<path d="M108.2 117.5a1.16 1.16 0 0 0-.5 1.3l.6 .8-.1 1.5 .2 .2-1.8 .7-.1 .3 3.2 3.5 2-.8 .5 .4 .9-.2M113 124.5v.6M121.7 121.1l-6 2.5M122.1 120.9v1.4l-.3 .5-6.1 2.6-.5-.2-2.3-.1-.2-.2v-.5" fill="none" stroke="#231f20" stroke-width=".2"/>
<path d="M117.8 122.1l1.9-.8 .4 .3 .1 2.3 1 .9v.7l-1.7 .7a1.95 1.95 0 0 1-1.2-1.6v-1.9z" fill="#fff"/>
<path d="M117.4 121.9l-.2 .3-.2 .7-1.6 .8-.1 1.4M118.2 122.1l.3 .7v1.7a1.5 1.5 0 0 0 1 1.3l1.5-.6M119.7 121.3l.4 .3 .1 .3v2l1 .9v.7l-1.7 .7a1.95 1.95 0 0 1-1.2-1.6v-1.9l-.5-.6M120.1 124l-1.5 .6" fill="none" stroke="#231f20" stroke-width=".2"/>
<path d="M120.1 122.1l-1.5 .6" fill="none" stroke="#231f20" stroke-width=".21"/>
<path d="M117.4 121.9l2.8-1-.3 .2-.3 .4-1.5 .6-.4-.2z" fill="#fff"/>
<path d="M122.5 121.9l-.2-1-1.6 .5-.3-.4-.2-.1-.3 .2-.3 .4-1.5 .6-.4-.2h-.3" fill="none" stroke="#231f20" stroke-width=".2"/>
<path d="M113.5 115.2l.2-.2a4.1 4.1 0 0 1 5.3 .5l.4 .9a2.9 2.9 0 0 1 .1 2.1 4.6 4.6 0 0 1-6.3 .5 1.87 1.87 0 0 1-.3-2.7l.2-.6z" fill="#231f20"/>
<path d="M112.9 116.3l-.1 1.9M113.3 116.8l.1 .1a3.8 3.8 0 0 0 5.7 .1M119.5 116.6v1.7" fill="none" stroke="#fff" stroke-width=".2"/>
<path d="M103.6 140.8h85.8v44.1h-85.8z" fill="#fff"/>
<g fill="none" stroke="#231f20" stroke-width=".2">
<path d="M117 159.4l.2 .3 .9 .3v.7h9.9M117 153.4a.4 .4 0 0 1 .4 .3 .4 .4 0 0 1-.2 .4v3.3a.4 .4 0 0 1 .2 .5 .4 .4 0 0 1-.4 .3M117 153h-2v5.6h2M117 160v.6h1.1M117 160h1.1M117 151.6h1.1M118.1 151h-1.1v9M118.1 150.9h-1.2l.1 .5M119.7 150.9l.1-.1h6.5l.1 .1M120.8 153.8l.5-.4h3.5a3 3 0 0 1 .6 4.2 3 3 0 0 1-4.2 .5 3 3 0 0 1-.4-4.3zM121.3 153.1h3.5M121.8 153.1v.3"/>
<path d="M124.3 153.1v.3M128 151h1.1v.6M128 150.9h1.2l-.1 .5M128 151.6h1.1M128 160h1.1v.6h-1.1M129.1 152.2l-.2-.4-.9-.2v-.7h-9.9v.7l-.9 .2-.2 .4M129.1 153.4a.4 .4 0 0 0-.4 .3 .4 .4 0 0 0 .2 .4v3.3a.4 .4 0 0 0-.2 .5 .4 .4 0 0 0 .4 .3M129.1 153h2v5.6h-2M129.1 159.4l-.2 .3-.9 .3v.7M129.1 151.6v8.4M136.1 156.4v2.1M141.2 153.4v4.6a.8 .8 0 0 0 .8 .8h.7"/>
<path d="M141.2 153.4h1.5v4M141.8 153.1h.9M141.8 153.1v.3M141.8 153.1h.1M142.7 159.8v.6l.5 .3h3.2v-.5h-1.2M142.7 158.2v1.6h.5M142.7 151.8h.5M142.7 154.1h.5M142.7 158.2h.5M143.2 157.4h-.5v.8M143.8 151.4h-.6v8.8h.6M145.2 151v.2"/>
<path d="M145.2 151v-.2h2.4v.6M145.2 151l-2 .6M145.2 151.4h1.2v-.5l-3.5 .1-.2 .4v2h.5M145.2 151.4l.2 1h2.2M145.3 159.8h2.3M145.3 151.8h2.3M146.4 151.2h1.2M146.4 151.4h1.2v1M147.6 153h-.4v5.6h.4M147.6 152.4v8.4h-2.4v-.2M147.6 159.2h-2.2l-.2 1M147.6 157.1h1.4"/>
<path d="M147.6 154.5h1.4M149 154.5v2.6M149 154.5l.6 .6v1.4l-.6 .6M164.6 152.4h3.2v6.8h-3.2zM178.3 152.4h3.2v6.8h-3.2zM117 173.7h1.1M117 171.9v2h.9l.2-.2M117 175v1.4M117 171.9h1.1M117 176h-2v.4h11.3M117 160.2l-.1 .5h1.2M118.1 171.5h-1.1v.4"/>
<path d="M118.1 171.9v-.4h9.9v.4M118.1 171.9v1.8M118.2 175.1v1.3M118.6 175.1v1.3M119.4 174v2.4M119.5 173.9h2.5M119.7 160.7l.1 .1h2.2M119.8 173.9v2.5M121.2 173.7h.8M121.2 173.4l.7 .3M121.2 173.3h.8M121.7 177.8h2.7"/>
<path d="M121.7 177.8l.6 .6M121.7 176.4v1.4M122 160.7v.8h2.1M122 173.4a.4 .4 0 0 0-.4-.4 .4 .4 0 0 0-.4 .4v.5h-1.7l-.2 .4v.8h-2.2l-.2-.4v-.6l.2-.2M122 173.4h2.1v3M122 173.4v3M122 175.9h2.1M122.3 178.4h1.5M124.1 173.9h2.5M124.1 173.7h.8M124.1 160.7v2.3l-.2 .4h-1.9v-1.9M124.1 173.4a.4 .4 0 0 1 .4-.4 .4 .4 0 0 1 .4 .4v.5h1.7l.2 .4v.8h2.2l.2-.4v-.6l-.2-.2"/>
<path d="M124.1 173.3h.8M124.1 163.4h13M124.4 177.8l-.6 .6M124.4 176.4v1.4M124.9 173.4l-.7 .3M126.1 171.5v-.8a.8 .8 0 0 0-.8-.8h-4.5a.8 .8 0 0 0-.8 .8v.8M126.3 173.9v2.5M126.4 160.7l-.1 .1h-2.2M126.7 174v2.4h-.4M126.7 176.4h.8M127.5 175.1v1.3M127.9 175.1v1.3h-.4"/>
<path d="M128 171.5h1.1v.4M128 171.9v1.8h1.1M128 171.9h1.1v1.8M128 173.7l.2 .2h.8M129.1 173.7l-.1 .2M129.1 175v1.4M129.1 176h2v.4h-3.2M129.1 160.2l.1 .5h-1.2M136.1 160.7v2.1M143.2 160l2 .6M144.6 160.7a.58 .58 0 0 0 .5 .8h2v1.9h.5l-.1-2.2-.4-.2h-2v-.3M145.2 160.4v.2"/>
<path d="M146.4 160.4h1.2M146.4 160.2h1.2M171.5 160.2h3.2v4.4h-3.2z"/>
<circle cx="123" cy="155.8" r="3.2"/>
<circle cx="173.1" cy="155.8" r="1.5"/>
</g>
<g fill="#231f20">
<path d="M135.8 162.2h.6l-.3 1.2z"/>
<path d="M136.1 155.8l.3 1.1h-.6z"/>
</g>
<path d="M119.8 166.4h6.5M122 163.7v3.7M124 163.3v4.1" fill="none" stroke="#231f20" stroke-width=".2"/>
<g fill="#231f20">
<path d="M120.8 166.1l1.2 .3-1.2 .3z"/>
<path d="M124.1 166.4l1.2-.3v.6z"/>
</g>
<path d="M117 146.8v3.7M117.7 147.8h4.5M123.9 147.8h4.5M129 146.8v3.7" fill="none" stroke="#231f20" stroke-width=".2"/>
<g fill="#231f20">
<path d="M127.9 147.5l1.1 .3-1.1 .3z"/>
<path d="M117.1 147.8l1.1-.3v.6z"/>
</g>
<path d="M115.7 144.8h6.5M123.9 144.8h6.4" fill="none" stroke="#231f20" stroke-width=".2"/>
<g fill="#231f20">
<path d="M129.8 144.5l1.2 .3-1.2 .3z"/>
<path d="M115.1 144.8l1.1-.3v.6z"/>
</g>
<path d="M109 153h5.6M109 158.6h5.6M110.1 153.6v1.2M110.1 156.9v1M115 143.8v8.8M131 143.8v8.8" fill="none" stroke="#231f20" stroke-width=".2"/>
<g fill="#231f20">
<path d="M109.8 157.4h.6l-.3 1.1z"/>
<path d="M110.1 153l.3 1.2h-.6z"/>
</g>
<path d="M104 150.9h12.5M105 151.6v3.2M105 156.9v3.3M104 160.8h15.5" fill="none" stroke="#231f20" stroke-width=".2"/>
<g fill="#231f20">
<path d="M104.7 159.7h.7l-.4 1.1z"/>
<path d="M105 150.9l.3 1.2h-.6z"/>
</g>
<g fill="none" stroke="#231f20" stroke-width=".2">
<path d="M114.1 155.8h4.7M119.3 155.8h.5M120.3 155.8h2M122.8 155.8h.5M123 149.8v1.7M123 152v.5M123 153v2M123 155.5v.5M123 156.5v2M123 159v.5M123.8 155.8h2M126.3 155.8h.5"/>
<path d="M127.3 155.8h9.8M140.2 155.8h1.5M142.2 155.8h.5M143.2 155.8h1.7M145.3 155.8h.5M146.4 155.8h1.4M148.3 155.8h.5M149.3 155.8h1.3M121.8 178.3v4.1M123 160v4.4M124.4 178.3v4.1M119.5 181.4h7.1"/>
</g>
<g fill="#231f20">
<path d="M120.6 181.1l1.2 .3-1.2 .3z"/>
<path d="M124.5 181.4l1.2-.3v.6z"/>
</g>
<path d="M124.2 178.3h12.5M131.6 176.3h5.1M136.1 174.1v6.5" fill="none" stroke="#231f20" stroke-width=".2"/>
<g fill="#231f20">
<path d="M136.1 178.4l.3 1.1h-.6z"/>
<path d="M135.8 175.2h.6l-.3 1.1z"/>
</g>
<path d="M171.9 157.7l-2.3 4.1M123.1 169.4v1.1M123.1 171v.5M123.1 172v2.7M123.1 175.2v.5M123.1 176.2v3.3" fill="none" stroke="#231f20" stroke-width=".2"/>
<path d="M171.4 157.9l.9-.8-.3 1.2z" fill="#231f20"/>
<path d="M169.2 167.6h7.7M171.4 165.1v3.5M174.6 165.1v3.5" fill="none" stroke="#231f20" stroke-width=".2"/>
<g fill="#231f20">
<path d="M174.7 167.6l1.1-.3v.6z"/>
<path d="M170.3 167.3l1.1 .3-1.1 .3z"/>
</g>
<path d="M186.4 153.5v3.6M175.1 160.2h12.4M175.1 164.6h12.4" fill="none" stroke="#231f20" stroke-width=".2"/>
<path d="M186.1 154.6h.7l-.4 1.2z" fill="#231f20"/>
<path d="M186.4 158.9v2.6M186.4 163.3v3.6" fill="none" stroke="#231f20" stroke-width=".2"/>
<path d="M186.4 164.5l.3 1.1h-.6z" fill="#231f20"/>
<path d="M158.6 152.4h5.5M158.6 159.2h5.5M159.6 153v1.7M159.6 156.8v1.8" fill="none" stroke="#231f20" stroke-width=".2"/>
<g fill="#231f20">
<path d="M159.3 158h.6l-.3 1.2z"/>
<path d="M159.6 152.4l.3 1.1h-.6z"/>
</g>
<path d="M167.8 148.4v3.5M168.5 149.4h1.1M176.2 149.4h1.5M178.2 148.4v3.5" fill="none" stroke="#231f20" stroke-width=".2"/>
<g fill="#231f20">
<path d="M177.1 149.1l1.2 .3-1.2 .3z"/>
<path d="M167.9 149.4l1.1-.3v.6z"/>
</g>
<path d="M164.7 145.2v6.7M165.2 146.4h4.4M176.2 146.4h4.6M181.4 145.4v6.5" fill="none" stroke="#231f20" stroke-width=".2"/>
<g fill="#231f20">
<path d="M180.2 146.1l1.2 .3-1.2 .3z"/>
<path d="M164.6 146.4l1.2-.3v.6z"/>
</g>
<g fill="none" stroke="#231f20" stroke-width=".2">
<path d="M163.6 155.8h1.9M166 155.8h.5M167 155.8h5.3M172.8 155.8h.5M173 151.4v1.3M173 153.2v.5M173 154.2v.8M173 155.5v.5M173 156.5v.8M173 157.8v.5M173 158.8v2.8M173.8 155.8h5.3"/>
<path d="M179.6 155.8h.5M180.6 155.8h6.9M173 162.1v.5M173 163.1v2.5"/>
</g>
<circle cx="186.4" cy="160.2" r=".31" fill="#231f20"/>
<path d="M140.4 147.8h9.4" fill="none" stroke="#231f20" stroke-width=".2"/>
<g fill="#231f20">
<path d="M141.5 147.5l1.2 .3-1.2 .3z"/>
<path d="M147.5 147.8l1.2-.3v.6z"/>
</g>
<path d="M142 144.8h4.8" fill="none" stroke="#231f20" stroke-width=".2"/>
<g fill="#231f20">
<path d="M141.1 144.8l1.1-.3v.6z"/>
<path d="M146.4 144.5l1.2 .3-1.2 .3z"/>
</g>
<path d="M121 159.2l-2.4 4.3M141.1 143.8v9.1M142.7 146.8v3.8M147.6 143.8v6.5" fill="none" stroke="#231f20" stroke-width=".2"/>
<path d="M120.7 159.2l.8-.8-.3 1.2z" fill="#231f20"/>
<path d="M155.4 117.7h17.7v14.1h-17.7z" fill="#fff"/>
<g fill="#231f20">
<path d="M162.4 125.4h3.7v.5h-3.7z"/>
<path d="M163.4 128.7h1.5v.7h-1.5z"/>
<path d="M170.7 122.5h.7v1.5h-.7z"/>
<path d="M156.9 122.5h.8v1.5h-.8z"/>
</g>
<path d="M158.3 118.2l.9-.3h10a1.5 1.5 0 0 1 1.5 1.5v7.8a1.5 1.5 0 0 1-1.5 1.5h-10a1.5 1.5 0 0 1-1.5-1.5v-7.8l.1-.5zM157.7 123.3h5.3M164.2 125.9v2.8M170.7 123.3h-5.4l-2.5 .9" fill="none" stroke="#231f20" stroke-width=".2"/>
<g font-size="4.2">
<text x="17.1" y="10.4">B3U</text>
<text x="181.1" y="10.4">B3U</text>
<text x="21.3" y="21.9">Dimensions</text>
</g>
<text font-size="3.7" x="17.5" y="27.9">Top-actuated Models</text>
<g font-size="3.5">
<text x="18.6" y="32.5">Without Ground Terminal, without Boss</text>
<text x="104.4" y="32.5">With Ground Terminal, without Boss</text>
<text x="18.6" y="105.3">Without Ground Terminal, with Boss</text>
<text x="104.4" y="105.3">With Ground Terminal, with Boss</text>
<text x="17.5" y="278.3">2</text>
</g>
<text font-size="3" x="47.6" y="21.9">(Unit: mm)</text>
<g font-size="2.8">
<text x="17.5" y="21.9">■</text>
<text x="21" y="35.9">B3U-1000P(M)</text>
<text x="63.5" y="35.8">Terminal Arrangement</text>
<text x="106.7" y="35.9">B3U-1100P(M)</text>
<text x="149.3" y="35.8">Terminal Arrangement</text>
<text x="63.5" y="39">/Internal Connections</text>
<text x="149.3" y="39">/Internal Connections</text>
<text x="63.5" y="42.1">(Top View)</text>
<text x="149.3" y="42.1">(Top View)</text>
<text x="80.3" y="64.6">PCB Pad</text>
<text x="167.1" y="64.6">PCB Pad</text>
<text x="79.2" y="67.8">(Top View)</text>
<text x="166" y="67.8">(Top View)</text>
<text x="21" y="109.5">B3U-1000P(M)-B</text>
<text x="63.5" y="108.5">Terminal Arrangement</text>
<text x="63.5" y="111.7">/Internal Connections</text>
<text x="106.7" y="109.5">B3U-1100P(M)-B</text>
<text x="149.3" y="108.5">Terminal Arrangement</text>
<text x="149.3" y="111.7">/Internal Connections</text>
<text x="63.5" y="114.9">(Top View)</text>
<text x="149.3" y="114.9">(Top View)</text>
<text x="82.4" y="137.4">PCB Pad</text>
<text x="166.7" y="137.4">PCB Pad</text>
<text x="81.3" y="140.5">(Top View)</text>
<text x="165.6" y="140.5">(Top View)</text>
<text x="17.5" y="192.9">Note:</text>
<text x="27.7" y="192.9">Unless otherwise specified, a tolerance of ±0.2 mm applies to all dimensions. No terminal numbers are indicated on the Switches.</text>
</g>
<g font-size="2">
<text x="69.7" y="51.3">2</text>
<text x="86.1" y="51.3">1</text>
<text x="155.4" y="51.2">2</text>
<text x="171.9" y="51.2">1</text>
<text x="163.6" y="58.6">3</text>
<text x="69.7" y="124.1">2</text>
<text x="86.1" y="124.1">1</text>
<text x="155.4" y="124">2</text>
<text x="171.9" y="124">1</text>
<text x="163.6" y="131.4">3</text>
</g>
<g font-size="2" fill="#231f20">
<text x="38.3" y="71.9">4</text>
<text x="56.5" y="69.4">1.6</text>
<text x="122.5" y="71.6">4</text>
<text x="140.3" y="69.2">1.6</text>
<text x="38.3" y="74.9">3</text>
<text x="65.2" y="74.7">1.2</text>
<text x="85.9" y="76.4">2.6±</text>
<text x="85.9" y="73.5">4.2±</text>
<text x="122.5" y="74.6">3</text>
<text x="149.1" y="74.5">1.2</text>
<text x="170.1" y="76">2.6±</text>
<text x="170.1" y="73">4.2±</text>
<text x="19.4" y="82.9">2.5</text>
<text x="24.5" y="82.9">1.4</text>
<text x="72.6" y="83">1.7±</text>
<text x="103.6" y="82.5">2.5</text>
<text x="108.7" y="82.5">1.4</text>
<text x="156.7" y="82.5">1.7±</text>
<text x="134.7" y="86.2">1.9</text>
<text x="183.6" y="84.7">1.1±</text>
<text x="183.6" y="89">1.1±</text>
<text x="42.2" y="91.1">1.5 dia.</text>
<text x="113" y="90.7">1.5 dia.</text>
<text x="126.7" y="93">0.5</text>
<text x="170.1" y="96.3">0.8±</text>
<text x="58.3" y="142.6">1.6</text>
<text x="140.9" y="143.1">1.6</text>
<text x="40.2" y="147.9">3</text>
<text x="40.2" y="144.9">4</text>
<text x="67.1" y="147.9">1.2</text>
<text x="86.4" y="149.5">2.6±</text>
<text x="86.4" y="146.5">4.2±</text>
<text x="122.5" y="148.5">3</text>
<text x="122.5" y="145.5">4</text>
<text x="149.6" y="148.3">1.2</text>
<text x="170.1" y="147.1">4.2±</text>
<text x="21.3" y="155.9">2.5</text>
<text x="26.4" y="155.9">1.4</text>
<text x="73.4" y="156">1.7±</text>
<text x="170.1" y="150.1">2.6±</text>
<text x="103.6" y="156.5">2.5</text>
<text x="108.7" y="156.5">1.4</text>
<text x="134.7" y="160.3">1.9</text>
<text x="156.7" y="156.6">1.7±</text>
<text x="183.6" y="158.7">1.1±</text>
<text x="44" y="164.2">1.5 dia.</text>
<text x="84.3" y="162.5">Hole: 0.75</text>
<text x="96.3" y="162.5">dia.</text>
<text x="113" y="164.7">1.5 dia.</text>
<text x="126.7" y="167">0.5</text>
<text x="156" y="164">Hole: 0.75</text>
<text x="168" y="163.9">dia.</text>
<text x="183.6" y="163.1">1.1±</text>
<text x="170.1" y="170.3">0.8±</text>
<text x="54.6" y="177.4">0.5</text>
<text x="136.9" y="178">0.5</text>
<text x="35.1" y="183.7">0.65±</text>
<text x="43.1" y="183.7">dia.</text>
<text x="117.4" y="184.3">0.65±</text>
<text x="125.5" y="184.3">dia.</text>
</g>
<g font-size="1.4" fill="#231f20">
<text x="59.7" y="68.5">+0.15</text>
<text x="59.7" y="69.9">−0.10</text>
<text x="143.5" y="68.4">+0.15</text>
<text x="143.5" y="69.7">−0.10</text>
<text x="68.4" y="73.8">+0.15</text>
<text x="68.4" y="75.2">−0.10</text>
<text x="89.8" y="76.2">0.1</text>
<text x="89.8" y="73.2">0.1</text>
<text x="152.3" y="73.6">+0.15</text>
<text x="152.3" y="75">−0.10</text>
<text x="174" y="75.8">0.1</text>
<text x="174" y="72.8">0.1</text>
<text x="76.4" y="82.7">0.1</text>
<text x="160.6" y="82.3">0.1</text>
<text x="187.4" y="84.4">0.1</text>
<text x="187.4" y="88.8">0.1</text>
<text x="174" y="96">0.1</text>
<text x="61.5" y="141.7">+0.15</text>
<text x="61.5" y="143.1">−0.10</text>
<text x="144.1" y="142.2">+0.15</text>
<text x="144.1" y="143.6">−0.10</text>
<text x="70.3" y="147">+0.15</text>
<text x="70.3" y="148.4">−0.10</text>
<text x="90.3" y="149.2">0.1</text>
<text x="90.3" y="146.2">0.1</text>
<text x="152.8" y="147.4">+0.15</text>
<text x="152.8" y="148.8">−0.10</text>
<text x="174" y="149.8">0.1</text>
<text x="174" y="146.8">0.1</text>
<text x="77.2" y="155.7">0.1</text>
<text x="93.7" y="161.6">+0.1</text>
<text x="160.6" y="156.3">0.1</text>
<text x="187.4" y="158.4">0.1</text>
<text x="94.7" y="163">0</text>
<text x="165.3" y="163">+0.1</text>
<text x="166.3" y="164.4">0</text>
<text x="187.4" y="162.8">0.1</text>
<text x="174" y="170.1">0.1</text>
<text x="40.1" y="183.5">0.05</text>
<text x="122.4" y="184">0.05</text>
</g>
</svg>
